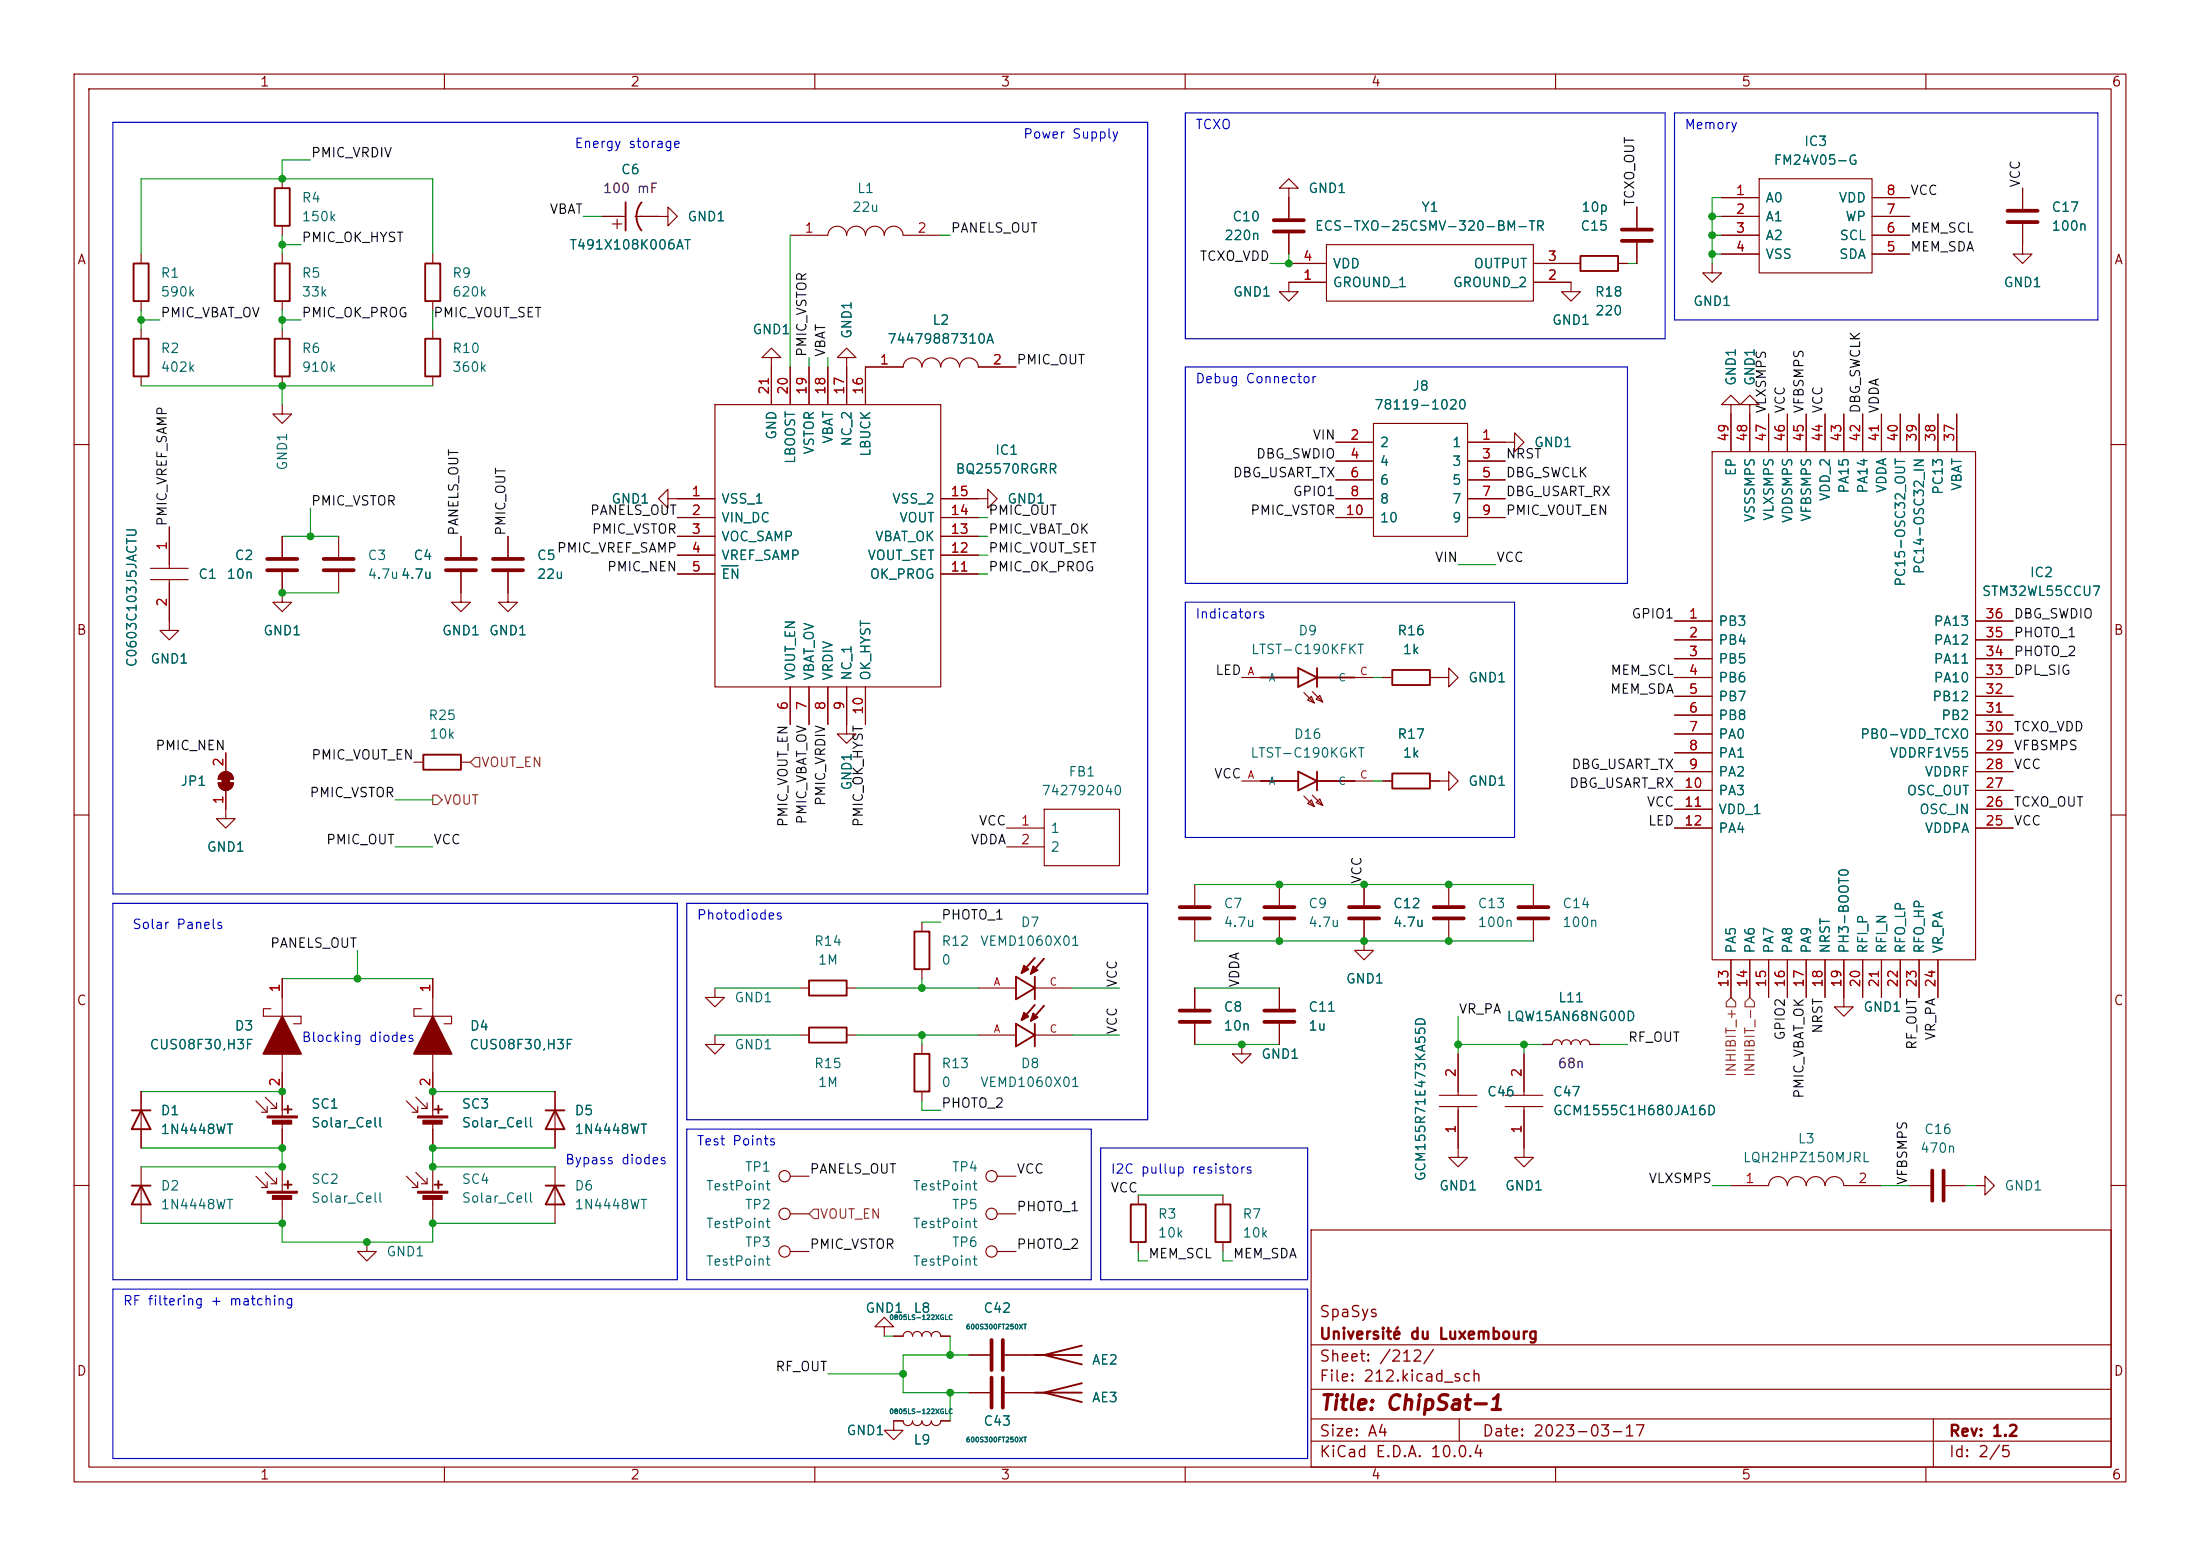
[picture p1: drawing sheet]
<svg xmlns="http://www.w3.org/2000/svg" width="297mm" height="210mm" viewBox="0 0 297 210" stroke-linecap="round" stroke-linejoin="round" font-family="sans-serif">
<g fill="none" stroke="#840000" stroke-width=".15">
<path d="M10 10h277v190h-277zM12 12h273v186h-273zM60 10v2M110 10v2M160 10v2M210 10v2M260 10v2M19 34.3v1.3M38.1 24.1v1.3M38.1 30.5v1.3M38.1 34.3v1.3M58.4 34.3v1.3"/>
<path d="M88.9 29.2h1.3v-1.3l1.2 1.3-1.2 1.3v-1.3M106.7 31.8h5.1a1.27 1.27 0 0 1 1.2-1.3 1.27 1.27 0 0 1 1.3 1.3 1.27 1.27 0 0 1 1.3-1.3 1.27 1.27 0 0 1 1.2 1.3 1.27 1.27 0 0 1 1.3-1.3 1.27 1.27 0 0 1 1.3 1.3 1.27 1.27 0 0 1 1.2-1.3 1.27 1.27 0 0 1 1.3 1.3h5.1M19 40.6v1.3M19 44.5v1.2M19 50.8v1.3M38.1 54.6v1.3h1.3l-1.3 1.3-1.3-1.3h1.3M38.1 40.6v1.3M38.1 44.5v1.2M38.1 50.8v1.3M58.4 40.6v1.3M58.4 44.5v1.2M58.4 50.8v1.3"/>
<path d="M96.5 54.6h30.5v38.1h-30.5zM104.1 48.3h1.3l-1.3-1.3-1.2 1.3h1.2v6.3M106.7 49.5v5.1M109.2 49.5v5.1M111.8 49.5v5.1M114.3 48.3h1.3l-1.3-1.3-1.3 1.3h1.3v6.3M137.2 49.5h-5.1a1.27 1.27 0 0 0-1.3-1.2 1.27 1.27 0 0 0-1.3 1.2 1.27 1.27 0 0 0-1.2-1.2 1.27 1.27 0 0 0-1.3 1.2 1.27 1.27 0 0 0-1.3-1.2 1.27 1.27 0 0 0-1.2 1.2 1.27 1.27 0 0 0-1.3-1.2 1.27 1.27 0 0 0-1.3 1.2h-5.1v5.1M180.3 59.7h5.1M185.4 57.2h12.7v15.2h-12.7zM198.1 59.7h5.1M10 60h2M20.3 76.7h5.1"/>
<path d="M20.3 78.2h5.1M22.9 78.2v6.9h1.2l-1.2 1.3-1.3-1.3h1.3M22.9 71.1v5.6M45.7 72.4v2.8M45.7 77.2v2.8M62.2 77.2v4.1h1.3l-1.3 1.3-1.2-1.3h1.2M62.2 72.4v2.8M68.6 77.2v4.1h1.2l-1.2 1.3-1.3-1.3h1.3M68.6 72.4v2.8M90.2 67.3v-1.3l-1.3 1.3 1.3 1.3v-1.3h6.3M91.4 69.9h5.1M91.4 72.4h5.1"/>
<path d="M91.4 74.9h5.1M91.4 77.5h5.1M127 67.3h6.3v-1.3l1.3 1.3-1.3 1.3v-1.3M127 69.9h5.1M127 72.4h5.1M127 74.9h5.1M127 77.5h5.1M180.3 67.3h5.1M180.3 69.9h5.1M180.3 62.2h5.1M180.3 64.8h5.1M198.1 67.3h5.1"/>
<path d="M198.1 69.9h5.1M198.1 62.2h5.1M198.1 64.8h5.1M285 60h2M106.7 92.7v5.1M109.2 92.7v5.1M111.8 92.7v5.1M114.3 92.7v6.4h1.3l-1.3 1.2-1.3-1.2h1.3M116.8 92.7v5.1M10 110h2M29.5 105.7h2a1.02 1.02 0 0 1-1 1 1.02 1.02 0 0 1-1-1zM29.8 104.4a1.02 1.02 0 0 1 1.1-.2 1.02 1.02 0 0 1 .6 1h-2l.1-.5z"/>
<path d="M30.5 106.7v3.8h1.2l-1.2 1.3-1.3-1.3h1.3M30.5 101.6v2.5M55.9 102.9h1.2M62.2 102.9h1.3M194.3 105.4h1.3v-1.3l1.2 1.3-1.2 1.3v-1.3M285 110h2M36.6 136.1h-1v1.1h5v1h-1M38.1 132.1v5.1M56.9 136.1h-1v1.1h5.1v1h-1.1M58.4 132.1v5.1M172.7 133.4v2.7M172.7 138.2v2.8"/>
<path d="M184.1 127v1.3h1.3l-1.3 1.2-1.2-1.2h1.2M19 147.3v7.6M19 157.5v7.6M34.5 158.8l1.6 1.5M34.5 148.6l1.6 1.5M35.8 158.2l1.5 1.6M35.8 148.1l1.5 1.5M36.1 159.5v.8h-.8M36.1 149.4v.7h-.8M37.3 159v.8h-.7M37.3 148.8v.8h-.7M38.1 142.2v8.4"/>
<path d="M38.1 151.6v3.3M38.1 157.5v3.3M54.9 148.6l1.5 1.5M54.9 158.8l1.5 1.5M56.1 148.1l1.6 1.5M56.1 158.2l1.6 1.6M56.4 149.4v.7h-.8M56.4 159.5v.8h-.8M57.7 148.8v.8h-.8M57.7 159v.8h-.8M58.4 142.2v8.4M58.4 151.6v3.3"/>
<path d="M58.4 157.5v3.3M74.9 147.3v7.6M74.9 157.5v7.6M167.6 141v1.2h1.3l-1.3 1.3-1.2-1.3h1.2M10 160h2M38.1 161.8v3.3M49.5 167.6v1.3h1.3l-1.3 1.3-1.2-1.3h1.2M58.4 161.8v3.3M119.4 179.1h1.2l-1.2-1.3-1.3 1.3h1.3v1.2M153.7 161.3v1.3M153.7 167.6v1.3M165.1 161.3v1.3"/>
<path d="M165.1 167.6v1.3M177 166h108v32h-108zM285 160h2M60 198v2M110 198v2M120.6 191.8h1.3a.64 .64 0 0 0 .7 .6 .64 .64 0 0 0 .6-.6 .64 .64 0 0 0 .6 .6 .64 .64 0 0 0 .7-.6 .64 .64 0 0 0 .6 .6 .64 .64 0 0 0 .6-.6 .64 .64 0 0 0 .7 .6 .64 .64 0 0 0 .6-.6h1.3M120.6 180.3h1.3a.64 .64 0 0 1 .7-.6 .64 .64 0 0 1 .6 .6 .64 .64 0 0 1 .6-.6 .64 .64 0 0 1 .7 .6 .64 .64 0 0 1 .6-.6 .64 .64 0 0 1 .6 .6 .64 .64 0 0 1 .7-.6 .64 .64 0 0 1 .6 .6h1.3M160 198v2M177 194.5h108M177 191.5h108M177 187.5h108M177 181.5h108"/>
<path d="M197 191.5v3M210 198v2M260 198v2M261 191.5v6.5"/>
</g>
<g fill="none" stroke="#840000" stroke-width=".25">
<path d="M18 35.6h2.1v5h-2.1zM37.1 35.6h2v5h-2zM37.1 25.4h2v5.1h-2zM57.4 35.6h2v5h-2zM18 45.7h2.1v5.1h-2.1zM37.1 45.7h2v5.1h-2zM57.4 45.7h2v5.1h-2zM57.1 101.9h5.1v2h-5.1zM17.8 149.9h2.5M19 149.9l1.3 2.5h-2.5zM38.4 159.9h1M38.4 149.7h1"/>
<path d="M38.9 149.2v1M38.9 159.4v1M58.7 159.9h1M58.7 149.7h1M59.2 149.2v1M59.2 159.4v1M73.7 149.9h2.5M74.9 149.9l1.3 2.5h-2.5zM17.8 160h2.5M19 160l1.3 2.6h-2.5zM73.7 160h2.5M74.9 160l1.3 2.6h-2.5z"/>
<path d="M152.7 162.6h2v5h-2zM164.1 162.6h2v5h-2z"/>
</g>
<path d="M43.7 75.4h4.1M43.7 77h4.1M60.2 75.4h4.1M60.2 77h4.1M66.5 75.4h4.1M66.5 77h4.1M170.7 136.4h4.1M170.7 137.9h4.1" fill="none" stroke="#840000" stroke-width=".51"/>
<g fill="#840000" stroke="#840000" stroke-width=".15">
<path d="M30 104.9h1v1h-1z"/>
<path d="M29.5 105.7h2a1.02 1.02 0 0 1-1 1 1.02 1.02 0 0 1-1-1z"/>
<path d="M29.8 104.4a1.02 1.02 0 0 1 1.1-.2 1.02 1.02 0 0 1 .6 1h-2l.1-.5z"/>
<path d="M36.1 160.8h4v.2h-4z"/>
<path d="M36.8 161.4h2.6v.5h-2.6z"/>
<path d="M56.4 150.6h4.1v.3h-4.1z"/>
<path d="M57.1 151.2h2.6v.5h-2.6z"/>
<path d="M56.4 160.8h4.1v.2h-4.1z"/>
<path d="M57.1 161.4h2.6v.5h-2.6z"/>
<path d="M36.1 150.6h4v.3h-4z"/>
<path d="M36.8 151.2h2.6v.5h-2.6z"/>
</g>
<g fill="#840000" stroke="#840000" stroke-width=".25">
<path d="M58.4 137.2l2.6 5h-5.1z"/>
<path d="M38.1 137.2l2.5 5h-5z"/>
</g>
<path d="M97.4 76.4h2.2" fill="none" stroke="#006464" stroke-width=".15"/>
<g fill="#ffffc2">
<path d="M177.7 108.3l.5-.5 .4 .9z"/>
<path d="M176.5 108.5l.5-.5 .4 .8z"/>
</g>
<path d="M170.2 105.4h5.1M175.3 104.1l2.5 1.3-2.5 1.3zM177.8 105.4h5.1M177.8 104.1v2.6" fill="none" stroke="#840000" stroke-width=".25"/>
<path d="M167.6 105.4h2.6M176 107.4l1.4 1.4M176.5 108.5l.5-.5 .4 .8zM177.2 107.3l1.4 1.4M177.7 108.3l.5-.5 .4 .9zM182.9 105.4h2.5" fill="none" stroke="#840000" stroke-width=".15"/>
<g fill="#ffffc2">
<path d="M177.7 94.4l.5-.5 .4 .8z"/>
<path d="M176.5 94.5l.5-.5 .4 .9z"/>
</g>
<g fill="none" stroke="#840000" stroke-width=".25">
<path d="M84.5 27.3v3.8M86.6 27.3a2.98 2.98 0 0 0 0 3.8M213.4 34.5h5v2.1h-5zM170.2 91.4h5.1M175.3 90.2l2.5 1.2-2.5 1.3zM177.8 91.4h5.1M177.8 90.2v2.5M188 90.4h5v2.1h-5zM188 104.4h5v2h-5zM109.2 138.7h5.1v2h-5.1zM109.2 132.3h5.1v2.1h-5.1zM123.4 125.7h2.1v5.1h-2.1z"/>
<path d="M137.2 131.8l2.5 1.6-2.5 1.5zM137.2 138.2l2.5 1.5-2.5 1.5zM138.3 130.4l-.4 .9M138.3 130.4l-.1 .7h.2M138.3 130.4l.5 .4-.9 .5M138.3 136.7l-.4 1M138.3 136.7l-.1 .7h.2M138.3 136.7l.5 .5-.9 .5M138.6 130.8l-.2 .1M138.6 137.1l-.2 .2M139.5 130.5l-.3 .9M139.5 130.5v.7h.1"/>
<path d="M139.5 130.5l.6 .4-.9 .5M139.5 136.8l-.3 1M139.5 136.8v.7h.1M139.5 136.8l.6 .5-.9 .5M139.7 129.3l-1.8 2M139.7 131.8v3.1M139.7 138.2v3M139.7 135.6l-1.8 2.1M139.9 130.9l-.3 .1M139.9 137.2l-.3 .2M140.9 129.4l-1.7 2M140.9 135.7l-1.7 2.1"/>
<path d="M123.4 142.2h2.1v5.1h-2.1zM139.7 182.9h6.3M139.7 188h6.3M146 181.6l-5 1.3 5 1.3M146 186.7l-5 1.3 5 1.2"/>
</g>
<g fill="none" stroke="#840000" stroke-width=".15">
<path d="M81.3 29.2h3.2M82.7 30.2h1.2M83.3 29.6v1.3M85.7 29.2h3.2M174 25.4h1.3l-1.3-1.3-1.3 1.3h1.3v4.1M174 35.6h5.1M174 31.5v2.8M179.1 38.1h-5.1v1.3h1.3l-1.3 1.2-1.3-1.2h1.3M179.1 33h27.9v7.6h-27.9zM207 38.1h5.1v1.3h1.3l-1.3 1.2-1.3-1.2h1.3M207 35.6h6.4M218.4 35.6h1.3"/>
<path d="M221 27.9v2.8M221 32.8v2.8M231.1 35.6v1.2h1.3l-1.3 1.3-1.2-1.3h1.2M232.4 29.2h5.1M232.4 26.7h5.1M232.4 31.8h5.1M232.4 34.3h5.1M237.5 24.1h15.2v12.7h-15.2zM252.7 29.2h5.1M252.7 26.7h5.1M252.7 31.8h5.1M252.7 34.3h5.1"/>
<path d="M273 30.2v4.1h1.3l-1.3 1.3-1.2-1.3h1.2M273 25.4v2.8M104.1 49.5v5.1M106.7 49.5v5.1M109.2 49.5v5.1M111.8 49.5v5.1M114.3 49.5v5.1M121.9 49.5h-5.1v5.1M132.1 49.5h5.1M180.3 59.7h5.1M198.1 59.7h6.4v1.3l1.2-1.3-1.2-1.3v1.3M233.7 54.6h1.2l-1.2-1.3-1.3 1.3h1.3v6.4"/>
<path d="M236.2 54.6h1.3l-1.3-1.3-1.3 1.3h1.3v6.4M238.8 55.9v5.1M241.3 55.9v5.1M243.8 55.9v5.1M246.4 55.9v5.1M248.9 55.9v5.1M251.5 55.9v5.1M254 55.9v5.1M256.5 55.9v5.1M259.1 55.9v5.1M261.6 55.9v5.1M264.2 55.9v5.1"/>
<path d="M22.9 71.1v5.1M22.9 78.7v5.1M38.1 77.2v4.1h1.3l-1.3 1.3-1.3-1.3h1.3M38.1 72.4v2.8M62.2 72.4v2.8M62.2 77.2v2.8M68.6 72.4v2.8M68.6 77.2v2.8M91.4 67.3h5.1M91.4 69.9h5.1M91.4 72.4h5.1M91.4 74.9h5.1"/>
<path d="M91.4 77.5h5.1M127 67.3h5.1M127 69.9h5.1M127 72.4h5.1M127 74.9h5.1M127 77.5h5.1M180.3 67.3h5.1M180.3 69.9h5.1M180.3 62.2h5.1M180.3 64.8h5.1M198.1 67.3h5.1M198.1 69.9h5.1"/>
<path d="M198.1 62.2h5.1M198.1 64.8h5.1M231.1 61h35.6v68.5h-35.6zM106.7 92.7v5.1M109.2 92.7v5.1M111.8 92.7v5.1M114.3 92.7v5.1M116.8 92.7v5.1M167.6 91.4h2.6M176 93.5l1.4 1.4M176.5 94.5l.5-.5 .4 .9zM177.2 93.3l1.4 1.4"/>
<path d="M177.7 94.4l.5-.5 .4 .8zM182.9 91.4h2.5M186.7 91.4h1.3M193 91.4h2.6v-1.2l1.2 1.2-1.2 1.3v-1.3M226.1 91.4h5M226.1 83.8h5M226.1 86.4h5M226.1 88.9h5M226.1 94h5M226.1 96.5h5M226.1 99.1h5M266.7 91.4h5.1"/>
<path d="M266.7 83.8h5.1M266.7 86.4h5.1M266.7 88.9h5.1M266.7 94h5.1M266.7 96.5h5.1M266.7 99.1h5.1M30.5 101.6v2.5M30.5 106.7v2.5M135.9 111.8h5.1M135.9 114.3h5.1M141 109.2h10.1v7.6h-10.1zM161.3 119.4v2.8"/>
<path d="M172.7 119.4v2.8M184.1 119.4v2.8M186.7 105.4h1.3M193 105.4h1.3M195.6 119.4v2.8M207 119.4v2.8M226.1 101.6h5M226.1 104.1h5M226.1 106.7h5M226.1 109.2h5M226.1 111.8h5M266.7 101.6h5.1"/>
<path d="M266.7 104.1h5.1M266.7 106.7h5.1M266.7 109.2h5.1M266.7 111.8h5.1M38.1 132.1v2.5M58.4 132.1v2.5M96.5 133.4v1.2h1.3l-1.3 1.3-1.3-1.3h1.3M96.5 139.7v1.3h1.3l-1.3 1.2-1.3-1.2h1.3M107.9 133.4h1.3M107.9 139.7h1.3M114.3 133.4h1.3M114.3 139.7h1.3"/>
<path d="M124.5 124.5v1.2M124.5 130.8v1.3M132.1 133.4h5.1M132.1 139.7h5.1M139.7 133.4h5.1M139.7 139.7h5.1M161.3 124.2v2.8M161.3 133.4v2.7M161.3 138.2v2.8M172.7 124.2v2.8M172.7 133.4v2.7M172.7 138.2v2.8"/>
<path d="M184.1 124.2v2.8M195.6 124.2v2.8M207 124.2v2.8M233.7 129.5v5.1M236.2 129.5v5.1M238.8 129.5v5.1M241.3 129.5v5.1M243.8 129.5v5.1M246.4 129.5v5.1M248.9 129.5v6.4h1.3l-1.3 1.3-1.3-1.3h1.3M251.5 129.5v5.1M254 129.5v5.1"/>
<path d="M256.5 129.5v5.1M259.1 129.5v5.1M261.6 129.5v5.1M19 147.3v2.6M19 152.4v2.5M38.1 144.8v5.1M38.1 152.4v2.5M58.4 144.8v5.1M58.4 152.4v2.5M74.9 147.3v2.6M74.9 152.4v2.5M106.7 158.8h2.5"/>
<path d="M124.5 141v1.2M124.5 147.3v1.3M134.6 158.8h2.6M194.3 149.4h5.1M194.3 147.8h5.1M196.8 149.4v6.8h1.3l-1.3 1.3-1.2-1.3h1.2M196.8 142.2v5.6M203.2 149.4h5.1M203.2 147.8h5.1M205.7 149.4v6.8h1.3l-1.3 1.3-1.2-1.3h1.2M205.7 142.2v5.6M208.3 141h1.2a.64 .64 0 0 1 .7-.7 .64 .64 0 0 1 .6 .7 .64 .64 0 0 1 .7-.7 .64 .64 0 0 1 .6 .7 .64 .64 0 0 1 .6-.7 .64 .64 0 0 1 .7 .7 .64 .64 0 0 1 .6-.7 .64 .64 0 0 1 .6 .7h1.3"/>
<path d="M106.7 168.9h2.5M106.7 163.8h2.5M134.6 168.9h2.6M134.6 163.8h2.6M233.7 160h5.1a1.27 1.27 0 0 1 1.2-1.2 1.27 1.27 0 0 1 1.3 1.2 1.27 1.27 0 0 1 1.3-1.2 1.27 1.27 0 0 1 1.2 1.2 1.27 1.27 0 0 1 1.3-1.2 1.27 1.27 0 0 1 1.3 1.2 1.27 1.27 0 0 1 1.2-1.2 1.27 1.27 0 0 1 1.3 1.2h5.1M257.8 160h2.8M262.6 160h2.8M266.7 160h1.3v-1.2l1.2 1.2-1.2 1.3v-1.3M120.6 180.3h1.3M121.9 191.8h-1.3v1.2h1.3l-1.3 1.3-1.2-1.3h1.2M127 191.8h1.3M127 180.3h1.3"/>
<path d="M130.8 182.9h2.8M130.8 188h2.8M135.6 182.9h5.4M135.6 188h5.4"/>
<circle cx="105.9" cy="158.7" r=".76"/>
<circle cx="133.9" cy="158.7" r=".76"/>
<circle cx="105.9" cy="163.8" r=".76"/>
<circle cx="105.9" cy="168.9" r=".76"/>
<circle cx="133.9" cy="163.8" r=".76"/>
<circle cx="133.9" cy="168.9" r=".76"/>
</g>
<g fill="none" stroke="#840000" stroke-width=".51">
<path d="M172 29.7h4M172 31.2h4M218.9 31h4.1M218.9 32.5h4.1M271 28.4h4.1M271 30h4.1M36.1 77h4M36.1 75.4h4M159.3 122.4h4M159.3 124h4M159.3 136.4h4M159.3 137.9h4"/>
<path d="M170.7 122.4h4.1M170.7 124h4.1M182.1 122.4h4.1M182.1 124h4.1M193.5 122.4h4.1M193.5 124h4.1M205 122.4h4M205 124h4M260.9 158v4.1M262.4 158v4.1M133.9 180.8v4.1M133.9 185.9v4.1"/>
<path d="M135.4 180.8v4.1M135.4 185.9v4.1"/>
</g>
<path d="M58.4 107.3h.7l.6 .7-.6 .6h-.7zM64.1 102.2h.7v1.3h-.7l-.6-.6zM233.7 134.6l.6 .7v.6h-1.3v-.6zM236.2 134.6l.7 .7v.6h-1.3v-.6zM109.9 163.2h.6v1.3h-.6l-.7-.7z" fill="none" stroke="#725600" stroke-width=".15"/>
<path d="M15.2 16.5h139.7v104.2h-139.7zM160 15.2h64.8v30.5h-64.8zM226.1 15.2h57.1v28h-57.1zM160 49.5h59.7v29.2h-59.7zM160 81.3h44.5v31.7h-44.5zM15.2 121.9h76.2v50.8h-76.2zM92.7 121.9h62.2v29.2h-62.2zM92.7 152.4h54.6v20.3h-54.6zM148.6 154.9h27.9v17.8h-27.9zM15.2 174h161.3v22.9h-161.3z" fill="none" stroke="#0000c2" stroke-width=".15"/>
<g fill="none" stroke="#009600" stroke-width=".15">
<path d="M19 34.3v-10.2h39.4v10.2M38.1 31.8v2.5M38.1 33h2.5M41.9 21.6h-3.8v2.5M78.7 29.2h2.6M106.7 31.8v17.7M127 31.8h1.3M174 34.3v1.3h-2.6M219.7 35.6h1.3M231.1 29.2h1.3M231.1 31.8h1.3M231.1 34.3h1.3"/>
<path d="M232.4 26.7h-1.3v8.9M19 52.1h39.4M19 43.2h2.6M19 41.9v2.6M38.1 41.9v2.6M38.1 52.1v2.5M38.1 43.2h2.5M58.4 41.9v2.6M109.2 48.3v1.2M111.8 48.3v1.2M38.1 72.4h7.6M41.9 68.6v3.8"/>
<path d="M132.1 72.4h1.2M132.1 77.5h1.2M132.1 69.9h1.2M132.1 74.9h1.2M196.8 76.2h5.1M38.1 80h7.6M185.4 91.4h1.3M53.3 108h5.1M53.3 114.3h5.1M161.3 119.4h45.7M185.4 105.4h1.3M38.1 132.1h20.3"/>
<path d="M48.3 128.3v3.8M96.5 133.4h11.4M96.5 139.7h11.4M115.6 133.4h16.5M115.6 139.7h16.5M124.5 132.1v1.3M124.5 139.7v1.3M124.5 124.5h2.5M144.8 133.4h6.3M144.8 139.7h6.3M161.3 127h45.7M161.3 133.4h11.4"/>
<path d="M196.8 137.2v5M19 154.9h19.1v2.6h-19.1M19 147.3h19.1M58.4 147.3h16.5M74.9 154.9h-16.5v2.6h16.5M124.5 148.6v1.3h2.5M161.3 141h11.4M196.8 141h11.5M205.7 141v1.2M215.9 141h3.8M19 165.1h19.1v2.5h20.3v-2.5h16.5M153.7 168.9v1.3h1.2"/>
<path d="M153.7 161.3h11.4M165.1 168.9v1.3h1.3M231.1 160h2.6M254 160h3.8M265.4 160h1.3M111.8 185.4h10.1M119.4 180.3h1.2M128.3 180.3v2.6M128.3 188v3.8M130.8 182.9h-8.9v5.1h8.9"/>
</g>
<path d="M97.4 76.4h2.2" fill="none" stroke="#006464" stroke-width=".15"/>
<g fill="#009600" stroke="#009600" stroke-width=".14">
<circle cx="38.1" cy="147.3" r=".46"/>
<circle cx="38.1" cy="154.9" r=".46"/>
<circle cx="48.3" cy="132.1" r=".46"/>
<circle cx="58.4" cy="154.9" r=".46"/>
<circle cx="58.4" cy="157.5" r=".46"/>
<circle cx="58.4" cy="147.3" r=".46"/>
<circle cx="124.5" cy="133.4" r=".46"/>
<circle cx="121.9" cy="185.4" r=".46"/>
<circle cx="128.3" cy="188" r=".46"/>
<circle cx="128.3" cy="182.9" r=".46"/>
<circle cx="124.5" cy="139.7" r=".46"/>
<circle cx="38.1" cy="165.1" r=".46"/>
<circle cx="49.5" cy="167.6" r=".46"/>
<circle cx="38.1" cy="157.5" r=".46"/>
<circle cx="58.4" cy="165.1" r=".46"/>
<circle cx="41.9" cy="72.4" r=".46"/>
<circle cx="38.1" cy="80" r=".46"/>
<circle cx="38.1" cy="33" r=".46"/>
<circle cx="38.1" cy="43.2" r=".46"/>
<circle cx="38.1" cy="24.1" r=".46"/>
<circle cx="19" cy="43.2" r=".46"/>
<circle cx="38.1" cy="52.1" r=".46"/>
<circle cx="231.1" cy="31.8" r=".46"/>
<circle cx="231.1" cy="34.3" r=".46"/>
<circle cx="231.1" cy="29.2" r=".46"/>
<circle cx="184.1" cy="127" r=".46"/>
<circle cx="195.6" cy="127" r=".46"/>
<circle cx="195.6" cy="119.4" r=".46"/>
<circle cx="172.7" cy="119.4" r=".46"/>
<circle cx="184.1" cy="119.4" r=".46"/>
<circle cx="196.8" cy="141" r=".46"/>
<circle cx="172.7" cy="127" r=".46"/>
<circle cx="167.6" cy="141" r=".46"/>
<circle cx="174" cy="35.6" r=".46"/>
<circle cx="205.7" cy="141" r=".46"/>
</g>
<text font-size="2" fill="#840000" x="178" y="190.8">Title: ChipSat-1</text>
<g font-size="1.5" fill="#840000">
<text x="178" y="178.2">SpaSys</text>
<text x="178" y="184.2">Sheet: /212/</text>
<text x="178" y="181.2">Université du Luxembourg</text>
<text x="178" y="186.9">File: 212.kicad_sch</text>
<text x="178" y="197.1">KiCad E.D.A. 10.0.4</text>
<text x="178" y="194.3">Size: A4</text>
<text x="200" y="194.3">Date: 2023-03-17</text>
<text x="263" y="194.3">Rev: 1.2</text>
<text x="263" y="197.1">Id: 2/5</text>
</g>
<g font-size="1.3" fill="#840000">
<text x="35" y="12">1</text>
<text x="85" y="12">2</text>
<text x="135" y="12">3</text>
<text x="185" y="12">4</text>
<text x="235" y="12">5</text>
<text x="285" y="12">6</text>
<text x="10.3" y="36">A</text>
<text x="285.3" y="36">A</text>
<text x="10.3" y="86">B</text>
<text x="285.3" y="86">B</text>
<text x="10.3" y="136">C</text>
<text x="285.3" y="136">C</text>
<text x="10.3" y="186">D</text>
<text x="285.3" y="186">D</text>
<text x="35" y="200">1</text>
<text x="85" y="200">2</text>
<text x="135" y="200">3</text>
<text x="185" y="200">4</text>
<text x="235" y="200">5</text>
<text x="285" y="200">6</text>
</g>
<g font-size="1.3" fill="#0000c2">
<text x="161.3" y="17.8">TCXO</text>
<text x="227.3" y="17.8">Memory</text>
<text x="77.5" y="20.3">Energy storage</text>
<text x="138" y="19">Power Supply</text>
<text x="161.3" y="52">Debug Connector</text>
<text x="161.3" y="83.8">Indicators</text>
<text x="17.8" y="125.7">Solar Panels</text>
<text x="94" y="124.4">Photodiodes</text>
<text x="40.6" y="140.9">Blocking diodes</text>
<text x="94" y="154.9">Test Points</text>
<text x="76.2" y="157.5">Bypass diodes</text>
<text x="149.9" y="158.7">I2C pullup resistors</text>
<text x="16.5" y="176.5">RF filtering + matching</text>
</g>
<g font-size="1.3" fill="#0f0f0f">
<text x="41.9" y="21.6">PMIC_VRDIV</text>
<text x="74.1" y="29.2">VBAT</text>
<text x="220.9" y="27.9" transform="rotate(-90 220.9 27.9)">TCXO_OUT</text>
<text x="257.8" y="26.6">VCC</text>
<text x="273" y="25.4" transform="rotate(-90 273 25.4)">VCC</text>
<text x="40.6" y="33">PMIC_OK_HYST</text>
<text x="128.3" y="31.7">PANELS_OUT</text>
<text x="161.9" y="35.5">TCXO_VDD</text>
<text x="257.8" y="31.7">MEM_SCL</text>
<text x="257.8" y="34.3">MEM_SDA</text>
<text x="21.6" y="43.1">PMIC_VBAT_OV</text>
<text x="40.6" y="43.1">PMIC_OK_PROG</text>
<text x="58.4" y="43.1">PMIC_VOUT_SET</text>
<text x="109.2" y="48.3" transform="rotate(-90 109.2 48.3)">PMIC_VSTOR</text>
<text x="111.7" y="48.3" transform="rotate(-90 111.7 48.3)">VBAT</text>
<text x="137.2" y="49.5">PMIC_OUT</text>
<text x="177.1" y="59.7">VIN</text>
<text x="238.7" y="55.9" transform="rotate(-90 238.7 55.9)">VLXSMPS</text>
<text x="241.3" y="55.9" transform="rotate(-90 241.3 55.9)">VCC</text>
<text x="243.8" y="55.9" transform="rotate(-90 243.8 55.9)">VFBSMPS</text>
<text x="246.3" y="55.9" transform="rotate(-90 246.3 55.9)">VCC</text>
<text x="251.4" y="55.9" transform="rotate(-90 251.4 55.9)">DBG_SWCLK</text>
<text x="254" y="55.9" transform="rotate(-90 254 55.9)">VDDA</text>
<text x="166.3" y="64.7">DBG_USART_TX</text>
<text x="169.5" y="62.2">DBG_SWDIO</text>
<text x="203.2" y="64.7">DBG_SWCLK</text>
<text x="203.2" y="62.2">NRST</text>
<text x="22.8" y="71.1" transform="rotate(-90 22.8 71.1)">PMIC_VREF_SAMP</text>
<text x="41.9" y="68.5">PMIC_VSTOR</text>
<text x="79.6" y="69.8">PANELS_OUT</text>
<text x="133.3" y="69.8">PMIC_OUT</text>
<text x="168.7" y="69.8">PMIC_VSTOR</text>
<text x="174.5" y="67.3">GPIO1</text>
<text x="203.2" y="67.3">DBG_USART_RX</text>
<text x="203.2" y="69.8">PMIC_VOUT_EN</text>
<text x="62.2" y="72.4" transform="rotate(-90 62.2 72.4)">PANELS_OUT</text>
<text x="68.5" y="72.4" transform="rotate(-90 68.5 72.4)">PMIC_OUT</text>
<text x="75.1" y="74.9">PMIC_VREF_SAMP</text>
<text x="79.8" y="72.4">PMIC_VSTOR</text>
<text x="81.9" y="77.4">PMIC_NEN</text>
<text x="133.3" y="77.4">PMIC_OK_PROG</text>
<text x="133.3" y="72.4">PMIC_VBAT_OK</text>
<text x="133.3" y="74.9">PMIC_VOUT_SET</text>
<text x="193.6" y="76.2">VIN</text>
<text x="201.9" y="76.2">VCC</text>
<text x="220.2" y="83.8">GPIO1</text>
<text x="271.8" y="83.8">DBG_SWDIO</text>
<text x="271.8" y="88.9">PHOTO_2</text>
<text x="271.8" y="86.3">PHOTO_1</text>
<text x="164" y="91.4">LED</text>
<text x="217.3" y="93.9">MEM_SDA</text>
<text x="217.3" y="91.4">MEM_SCL</text>
<text x="271.8" y="91.4">DPL_SIG</text>
<text x="20.9" y="101.6">PMIC_NEN</text>
<text x="271.8" y="101.6">VFBSMPS</text>
<text x="271.8" y="99">TCXO_VDD</text>
<text x="41.7" y="107.9">PMIC_VSTOR</text>
<text x="41.9" y="102.8">PMIC_VOUT_EN</text>
<text x="163.8" y="105.4">VCC</text>
<text x="211.8" y="106.6">DBG_USART_RX</text>
<text x="212.1" y="104.1">DBG_USART_TX</text>
<text x="271.8" y="104.1">VCC</text>
<text x="106.6" y="111.7" transform="rotate(-90 106.6 111.7)">PMIC_VOUT_EN</text>
<text x="109.2" y="111.4" transform="rotate(-90 109.2 111.4)">PMIC_VBAT_OV</text>
<text x="111.7" y="108.9" transform="rotate(-90 111.7 108.9)">PMIC_VRDIV</text>
<text x="116.8" y="111.7" transform="rotate(-90 116.8 111.7)">PMIC_OK_HYST</text>
<text x="132.1" y="111.7">VCC</text>
<text x="222.2" y="109.2">VCC</text>
<text x="222.4" y="111.7">LED</text>
<text x="271.8" y="111.7">VCC</text>
<text x="271.8" y="109.2">TCXO_OUT</text>
<text x="43.9" y="114.3">PMIC_OUT</text>
<text x="58.4" y="114.3">VCC</text>
<text x="131" y="114.3">VDDA</text>
<text x="184.1" y="119.4" transform="rotate(-90 184.1 119.4)">VCC</text>
<text x="127" y="124.4">PHOTO_1</text>
<text x="36.4" y="128.2">PANELS_OUT</text>
<text x="151.1" y="133.4" transform="rotate(-90 151.1 133.4)">VCC</text>
<text x="167.6" y="133.4" transform="rotate(-90 167.6 133.4)">VDDA</text>
<text x="196.8" y="137.1">VR_PA</text>
<text x="151.1" y="139.7" transform="rotate(-90 151.1 139.7)">VCC</text>
<text x="219.7" y="140.9">RF_OUT</text>
<text x="241.3" y="140.5" transform="rotate(-90 241.3 140.5)">GPIO2</text>
<text x="246.3" y="139.6" transform="rotate(-90 246.3 139.6)">NRST</text>
<text x="259" y="141.8" transform="rotate(-90 259 141.8)">RF_OUT</text>
<text x="261.6" y="140.5" transform="rotate(-90 261.6 140.5)">VR_PA</text>
<text x="127" y="149.8">PHOTO_2</text>
<text x="243.8" y="148.4" transform="rotate(-90 243.8 148.4)">PMIC_VBAT_OK</text>
<text x="109.2" y="158.7">PANELS_OUT</text>
<text x="137.2" y="158.7">VCC</text>
<text x="149.8" y="161.3">VCC</text>
<text x="222.5" y="160">VLXSMPS</text>
<text x="257.8" y="160" transform="rotate(-90 257.8 160)">VFBSMPS</text>
<text x="137.2" y="163.8">PHOTO_1</text>
<text x="109.2" y="168.9">PMIC_VSTOR</text>
<text x="137.2" y="168.9">PHOTO_2</text>
<text x="154.9" y="170.1">MEM_SCL</text>
<text x="166.4" y="170.1">MEM_SDA</text>
<text x="104.6" y="185.4">RF_OUT</text>
</g>
<g font-size="1.3" fill="#006464">
<text x="83.7" y="23.8">C6</text>
<text x="239.4" y="22.6">FM24V05-G</text>
<text x="243.5" y="20">IC3</text>
<text x="40.6" y="27.6">R4</text>
<text x="115" y="28.9">22u</text>
<text x="115.6" y="26.4">L1</text>
<text x="176.5" y="26.4">GND1</text>
<text x="191.8" y="28.9">Y1</text>
<text x="213.4" y="28.9">10p</text>
<text x="238.3" y="27.6">A0</text>
<text x="248.1" y="27.6">VDD</text>
<text x="276.9" y="28.9">C17</text>
<text x="40.6" y="30.2">150k</text>
<text x="76.8" y="34">T491X108K006AT</text>
<text x="92.7" y="30.2">GND1</text>
<text x="165.2" y="32.7">220n</text>
<text x="166.3" y="30.2">C10</text>
<text x="177.4" y="31.5">ECS-TXO-25CSMV-320-BM-TR</text>
<text x="213.3" y="31.5">C15</text>
<text x="238.3" y="30.2">A1</text>
<text x="238.3" y="32.7">A2</text>
<text x="238.3" y="35.3">VSS</text>
<text x="248.2" y="35.3">SDA</text>
<text x="248.3" y="32.7">SCL</text>
<text x="249" y="30.2">WP</text>
<text x="276.9" y="31.5">100n</text>
<text x="21.6" y="37.8">R1</text>
<text x="21.6" y="40.3">590k</text>
<text x="40.6" y="37.8">R5</text>
<text x="40.6" y="40.3">33k</text>
<text x="61" y="37.8">R9</text>
<text x="61" y="40.3">620k</text>
<text x="166.4" y="40.3">GND1</text>
<text x="179.8" y="39.1">GROUND_1</text>
<text x="179.8" y="36.5">VDD</text>
<text x="196.1" y="39.1">GROUND_2</text>
<text x="198.8" y="36.5">OUTPUT</text>
<text x="215.2" y="40.3">R18</text>
<text x="228.5" y="41.6">GND1</text>
<text x="270.4" y="39.1">GND1</text>
<text x="21.6" y="48">R2</text>
<text x="40.6" y="48">R6</text>
<text x="61" y="48">R10</text>
<text x="101.5" y="45.4">GND1</text>
<text x="115.3" y="45.8" transform="rotate(-90 115.3 45.8)">GND1</text>
<text x="119.7" y="46.7">74479887310A</text>
<text x="125.8" y="44.2">L2</text>
<text x="209.4" y="44.2">GND1</text>
<text x="215.3" y="42.9">220</text>
<text x="21.6" y="50.5">402k</text>
<text x="40.6" y="50.5">910k</text>
<text x="61" y="50.5">360k</text>
<text x="190.6" y="53">J8</text>
<text x="234.7" y="52.2" transform="rotate(-90 234.7 52.2)">GND1</text>
<text x="237.2" y="52.2" transform="rotate(-90 237.2 52.2)">GND1</text>
<text x="105.1" y="59.4" transform="rotate(-90 105.1 59.4)">GND</text>
<text x="112.7" y="60" transform="rotate(-90 112.7 60)">VBAT</text>
<text x="185.4" y="55.6">78119-1020</text>
<text x="39.1" y="63.6" transform="rotate(-90 39.1 63.6)">GND1</text>
<text x="107.7" y="62.7" transform="rotate(-90 107.7 62.7)">LBOOST</text>
<text x="110.2" y="61.4" transform="rotate(-90 110.2 61.4)">VSTOR</text>
<text x="115.3" y="60.4" transform="rotate(-90 115.3 60.4)">NC_2</text>
<text x="117.8" y="61.7" transform="rotate(-90 117.8 61.7)">LBUCK</text>
<text x="128.9" y="64.2">BQ25570RGRR</text>
<text x="134.2" y="61.7">IC1</text>
<text x="186.2" y="60.7">2</text>
<text x="186.2" y="63.2">4</text>
<text x="186.2" y="65.7">6</text>
<text x="195.9" y="60.7">1</text>
<text x="195.9" y="63.2">3</text>
<text x="195.9" y="65.7">5</text>
<text x="207" y="60.7">GND1</text>
<text x="234.7" y="64.3" transform="rotate(-90 234.7 64.3)">EP</text>
<text x="82.4" y="68.3">GND1</text>
<text x="97.3" y="68.3">VSS_1</text>
<text x="97.3" y="70.8">VIN_DC</text>
<text x="120.4" y="68.3">VSS_2</text>
<text x="121.3" y="70.8">VOUT</text>
<text x="135.9" y="68.3">GND1</text>
<text x="186.2" y="68.3">8</text>
<text x="186.2" y="70.8">10</text>
<text x="195.9" y="68.3">7</text>
<text x="195.9" y="70.8">9</text>
<text x="237.2" y="70.6" transform="rotate(-90 237.2 70.6)">VSSSMPS</text>
<text x="239.7" y="70.4" transform="rotate(-90 239.7 70.4)">VLXSMPS</text>
<text x="242.3" y="70.7" transform="rotate(-90 242.3 70.7)">VDDSMPS</text>
<text x="244.8" y="70.5" transform="rotate(-90 244.8 70.5)">VFBSMPS</text>
<text x="247.4" y="67.7" transform="rotate(-90 247.4 67.7)">VDD_2</text>
<text x="249.9" y="66.7" transform="rotate(-90 249.9 66.7)">PA15</text>
<text x="252.4" y="66.7" transform="rotate(-90 252.4 66.7)">PA14</text>
<text x="255" y="66.6" transform="rotate(-90 255 66.6)">VDDA</text>
<text x="262.6" y="66.9" transform="rotate(-90 262.6 66.9)">PC13</text>
<text x="265.1" y="66.3" transform="rotate(-90 265.1 66.3)">VBAT</text>
<text x="31.6" y="75.9">C2</text>
<text x="49.5" y="75.9">C3</text>
<text x="55.7" y="75.9">C4</text>
<text x="72.4" y="75.9">C5</text>
<text x="97.3" y="73.4">VOC_SAMP</text>
<text x="97.3" y="75.9">VREF_SAMP</text>
<text x="117" y="75.9">VOUT_SET</text>
<text x="118.1" y="73.4">VBAT_OK</text>
<text x="260.1" y="77.6" transform="rotate(-90 260.1 77.6)">PC14-OSC32_IN</text>
<text x="26.7" y="78.4">C1</text>
<text x="30.5" y="78.4">10n</text>
<text x="49.5" y="78.4">4.7u4.7u</text>
<text x="54" y="78.4">4.7u</text>
<text x="72.4" y="78.4">22u</text>
<text x="97.3" y="78.4">EN</text>
<text x="117.3" y="78.4">OK_PROG</text>
<text x="257.5" y="79.3" transform="rotate(-90 257.5 79.3)">PC15-OSC32_OUT</text>
<text x="267.5" y="80.8">STM32WL55CCU7</text>
<text x="273.9" y="78.2">IC2</text>
<text x="20.2" y="89.9">GND1</text>
<text x="35.5" y="86.1">GND1</text>
<text x="59.6" y="86.1">GND1</text>
<text x="65.9" y="86.1">GND1</text>
<text x="168.8" y="88.6">LTST-C190KFKT</text>
<text x="175.2" y="86.1">D9</text>
<text x="188.6" y="86.1">R16</text>
<text x="189.3" y="88.6">1k</text>
<text x="231.9" y="84.8">PB3</text>
<text x="231.9" y="87.3">PB4</text>
<text x="231.9" y="89.9">PB5</text>
<text x="261" y="89.9">PA11</text>
<text x="261" y="87.3">PA12</text>
<text x="261" y="84.8">PA13</text>
<text x="18.8" y="90.1" transform="rotate(-90 18.8 90.1)">C0603C103J5JACTU</text>
<text x="107.7" y="91.9" transform="rotate(-90 107.7 91.9)">VOUT_EN</text>
<text x="110.2" y="91.9" transform="rotate(-90 110.2 91.9)">VBAT_OV</text>
<text x="112.7" y="91.9" transform="rotate(-90 112.7 91.9)">VRDIV</text>
<text x="115.3" y="91.9" transform="rotate(-90 115.3 91.9)">NC_1</text>
<text x="117.8" y="91.9" transform="rotate(-90 117.8 91.9)">OK_HYST</text>
<text x="198.1" y="92.4">GND1</text>
<text x="231.9" y="92.4">PB6</text>
<text x="231.9" y="95">PB7</text>
<text x="260.8" y="95">PB12</text>
<text x="261" y="92.4">PA10</text>
<text x="57.7" y="97.5">R25</text>
<text x="57.9" y="100">10k</text>
<text x="174.6" y="100">D16</text>
<text x="188.6" y="100">R17</text>
<text x="231.9" y="97.5">PB8</text>
<text x="231.9" y="100">PA0</text>
<text x="251" y="100">PB0-VDD_TCXO</text>
<text x="262" y="97.5">PB2</text>
<text x="24.3" y="106.4">JP1</text>
<text x="115.3" y="106.8" transform="rotate(-90 115.3 106.8)">GND1</text>
<text x="140.5" y="107.7">742792040</text>
<text x="144.2" y="105.1">FB1</text>
<text x="168.7" y="102.6">LTST-C190KGKT</text>
<text x="189.3" y="102.6">1k</text>
<text x="198.1" y="106.4">GND1</text>
<text x="231.9" y="102.6">PA1</text>
<text x="231.9" y="105.1">PA2</text>
<text x="231.9" y="107.7">PA3</text>
<text x="255" y="102.6">VDDRF1V55</text>
<text x="257.3" y="107.7">OSC_OUT</text>
<text x="259.7" y="105.1">VDDRF</text>
<text x="141.7" y="112.7">1</text>
<text x="231.9" y="110.2">VDD_1</text>
<text x="231.9" y="112.7">PA4</text>
<text x="259" y="110.2">OSC_IN</text>
<text x="259.7" y="112.7">VDDPA</text>
<text x="27.8" y="115.3">GND1</text>
<text x="141.7" y="115.3">2</text>
<text x="137.7" y="125.4">D7</text>
<text x="165.1" y="122.9">C7</text>
<text x="165.1" y="125.4">4.7u</text>
<text x="176.5" y="122.9">C9</text>
<text x="176.5" y="125.4">4.7u</text>
<text x="188" y="122.9">C12</text>
<text x="188" y="125.4">4.7u</text>
<text x="199.4" y="125.4">100n</text>
<text x="199.4" y="122.9">C13</text>
<text x="210.8" y="125.4">100n</text>
<text x="210.8" y="122.9">C14</text>
<text x="109.8" y="128">R14</text>
<text x="110.3" y="130.5">1M</text>
<text x="127" y="130.5">0</text>
<text x="127" y="128">R12</text>
<text x="132.2" y="128">VEMD1060X01</text>
<text x="234.7" y="128.8" transform="rotate(-90 234.7 128.8)">PA5</text>
<text x="237.2" y="128.8" transform="rotate(-90 237.2 128.8)">PA6</text>
<text x="239.7" y="128.8" transform="rotate(-90 239.7 128.8)">PA7</text>
<text x="242.3" y="128.8" transform="rotate(-90 242.3 128.8)">PA8</text>
<text x="244.8" y="128.8" transform="rotate(-90 244.8 128.8)">PA9</text>
<text x="247.4" y="128.8" transform="rotate(-90 247.4 128.8)">NRST</text>
<text x="249.9" y="128.8" transform="rotate(-90 249.9 128.8)">PH3-BOOT0</text>
<text x="252.4" y="128.8" transform="rotate(-90 252.4 128.8)">RFI_P</text>
<text x="255" y="128.8" transform="rotate(-90 255 128.8)">RFI_N</text>
<text x="257.5" y="128.8" transform="rotate(-90 257.5 128.8)">RFO_LP</text>
<text x="260.1" y="128.8" transform="rotate(-90 260.1 128.8)">RFO_HP</text>
<text x="262.6" y="128.8" transform="rotate(-90 262.6 128.8)">VR_PA</text>
<text x="99.1" y="135.6">GND1</text>
<text x="165.1" y="136.9">C8</text>
<text x="176.5" y="136.9">C11</text>
<text x="181.6" y="133.1">GND1</text>
<text x="210.3" y="135.6">L11</text>
<text x="251.5" y="136.9">GND1</text>
<text x="20.1" y="141.9">CUS08F30,H3F</text>
<text x="31.6" y="139.4">D3</text>
<text x="63.3" y="141.9">CUS08F30,H3F</text>
<text x="63.3" y="139.4">D4</text>
<text x="99.1" y="141.9">GND1</text>
<text x="165.1" y="139.4">10n</text>
<text x="170.2" y="143.2">GND1</text>
<text x="176.5" y="139.4">1u</text>
<text x="203.3" y="138.1">LQW15AN68NG00D</text>
<text x="41.9" y="149.9">SC1</text>
<text x="62.2" y="149.9">SC3</text>
<text x="109.8" y="144.5">R15</text>
<text x="110.3" y="147">1M</text>
<text x="127" y="147">0</text>
<text x="127" y="144.5">R13</text>
<text x="132.2" y="147">VEMD1060X01</text>
<text x="137.7" y="144.5">D8</text>
<text x="200.7" y="148.3">C46</text>
<text x="209.6" y="148.3">C47</text>
<text x="21.6" y="150.8">D1</text>
<text x="21.6" y="153.4">1N4448WT</text>
<text x="41.9" y="152.5">Solar_Cell</text>
<text x="62.2" y="152.5">Solar_Cell</text>
<text x="77.5" y="150.8">D5</text>
<text x="77.5" y="153.4">1N4448WT</text>
<text x="209.6" y="150.8">GCM1555C1H680JA16D</text>
<text x="242.6" y="154.6">L3</text>
<text x="259.1" y="155.9">470n</text>
<text x="259.7" y="153.4">C16</text>
<text x="21.6" y="161">D2</text>
<text x="41.9" y="160.1">SC2</text>
<text x="62.2" y="160.1">SC4</text>
<text x="77.5" y="161">D6</text>
<text x="95.2" y="161">TestPoint</text>
<text x="100.5" y="158.5">TP1</text>
<text x="123.2" y="161">TestPoint</text>
<text x="128.4" y="158.5">TP4</text>
<text x="192.7" y="159.5" transform="rotate(-90 192.7 159.5)">GCM155R71E473KA55D</text>
<text x="194.2" y="161">GND1</text>
<text x="203.1" y="161">GND1</text>
<text x="235.2" y="157.2">LQH2HPZ150MJRL</text>
<text x="270.5" y="161">GND1</text>
<text x="21.6" y="163.5">1N4448WT</text>
<text x="41.9" y="162.6">Solar_Cell</text>
<text x="62.2" y="162.6">Solar_Cell</text>
<text x="77.5" y="163.5">1N4448WT</text>
<text x="95.2" y="166.1">TestPoint</text>
<text x="100.5" y="163.5">TP2</text>
<text x="123.2" y="166.1">TestPoint</text>
<text x="128.4" y="163.5">TP5</text>
<text x="156.2" y="164.8">R3</text>
<text x="156.2" y="167.3">10k</text>
<text x="167.6" y="164.8">R7</text>
<text x="167.6" y="167.3">10k</text>
<text x="52.1" y="169.9">GND1</text>
<text x="95.2" y="171.2">TestPoint</text>
<text x="100.5" y="168.6">TP3</text>
<text x="123.2" y="171.2">TestPoint</text>
<text x="128.4" y="168.6">TP6</text>
<text x="116.7" y="177.5">GND1</text>
<text x="123.2" y="177.5">L8</text>
<text x="132.7" y="177.5">C42</text>
<text x="147.3" y="184.5">AE2</text>
<text x="147.3" y="189.6">AE3</text>
<text x="114.2" y="194">GND1</text>
<text x="123.2" y="195.3">L9</text>
<text x="132.7" y="192.7">C43</text>
</g>
<g font-size="1.3" fill="#840084">
<text x="81.3" y="26.4">100 mF</text>
<text x="210.2" y="144.5">68n</text>
</g>
<g font-size="1.3" fill="#a90000">
<text x="234.2" y="26.6">1</text>
<text x="234.2" y="29.2">2</text>
<text x="254.6" y="29.2">7</text>
<text x="254.6" y="26.6">8</text>
<text x="108.5" y="31.7">1</text>
<text x="123.8" y="31.7">2</text>
<text x="175.8" y="35.5">4</text>
<text x="208.8" y="35.5">3</text>
<text x="234.2" y="31.7">3</text>
<text x="234.2" y="34.3">4</text>
<text x="254.6" y="34.3">5</text>
<text x="254.6" y="31.7">6</text>
<text x="175.8" y="38.1">1</text>
<text x="208.8" y="38.1">2</text>
<text x="104.1" y="53.4" transform="rotate(-90 104.1 53.4)">21</text>
<text x="106.7" y="53.4" transform="rotate(-90 106.7 53.4)">20</text>
<text x="109.2" y="53.4" transform="rotate(-90 109.2 53.4)">19</text>
<text x="111.7" y="53.4" transform="rotate(-90 111.7 53.4)">18</text>
<text x="114.3" y="53.4" transform="rotate(-90 114.3 53.4)">17</text>
<text x="116.8" y="53.4" transform="rotate(-90 116.8 53.4)">16</text>
<text x="118.7" y="49.5">1</text>
<text x="133.9" y="49.5">2</text>
<text x="182.2" y="59.7">2</text>
<text x="200" y="59.7">1</text>
<text x="233.7" y="59.7" transform="rotate(-90 233.7 59.7)">49</text>
<text x="236.2" y="59.7" transform="rotate(-90 236.2 59.7)">48</text>
<text x="238.7" y="59.7" transform="rotate(-90 238.7 59.7)">47</text>
<text x="241.3" y="59.7" transform="rotate(-90 241.3 59.7)">46</text>
<text x="243.8" y="59.7" transform="rotate(-90 243.8 59.7)">45</text>
<text x="246.4" y="59.7" transform="rotate(-90 246.4 59.7)">44</text>
<text x="248.9" y="59.7" transform="rotate(-90 248.9 59.7)">43</text>
<text x="251.4" y="59.7" transform="rotate(-90 251.4 59.7)">42</text>
<text x="254" y="59.7" transform="rotate(-90 254 59.7)">41</text>
<text x="256.5" y="59.7" transform="rotate(-90 256.5 59.7)">40</text>
<text x="259.1" y="59.7" transform="rotate(-90 259.1 59.7)">39</text>
<text x="261.6" y="59.7" transform="rotate(-90 261.6 59.7)">38</text>
<text x="264.1" y="59.7" transform="rotate(-90 264.1 59.7)">37</text>
<text x="182.2" y="62.2">4</text>
<text x="182.2" y="64.7">6</text>
<text x="200" y="62.2">3</text>
<text x="200" y="64.7">5</text>
<text x="93.3" y="67.3">1</text>
<text x="93.3" y="69.8">2</text>
<text x="128.2" y="69.8">14</text>
<text x="128.2" y="67.3">15</text>
<text x="181.6" y="69.8">10</text>
<text x="182.2" y="67.3">8</text>
<text x="200" y="67.3">7</text>
<text x="200" y="69.8">9</text>
<text x="22.8" y="74.4" transform="rotate(-90 22.8 74.4)">1</text>
<text x="93.3" y="72.4">3</text>
<text x="93.3" y="74.9">4</text>
<text x="93.3" y="77.4">5</text>
<text x="128.2" y="77.4">11</text>
<text x="128.2" y="74.9">12</text>
<text x="128.2" y="72.4">13</text>
<text x="22.8" y="82" transform="rotate(-90 22.8 82)">2</text>
<text x="227.9" y="83.8">1</text>
<text x="267.9" y="83.8">36</text>
<text x="227.9" y="86.3">2</text>
<text x="227.9" y="88.9">3</text>
<text x="267.9" y="88.9">34</text>
<text x="267.9" y="86.3">35</text>
<text x="106.7" y="96" transform="rotate(-90 106.7 96)">6</text>
<text x="109.2" y="96" transform="rotate(-90 109.2 96)">7</text>
<text x="111.7" y="96" transform="rotate(-90 111.7 96)">8</text>
<text x="114.3" y="96" transform="rotate(-90 114.3 96)">9</text>
<text x="227.9" y="91.4">4</text>
<text x="227.9" y="94">5</text>
<text x="267.9" y="94">32</text>
<text x="267.9" y="91.4">33</text>
<text x="116.8" y="96.6" transform="rotate(-90 116.8 96.6)">10</text>
<text x="227.9" y="96.5">6</text>
<text x="227.9" y="99">7</text>
<text x="227.9" y="101.6">8</text>
<text x="267.9" y="101.6">29</text>
<text x="267.9" y="99">30</text>
<text x="267.9" y="96.5">31</text>
<text x="30.5" y="103.6" transform="rotate(-90 30.5 103.6)">2</text>
<text x="227.3" y="106.7">10</text>
<text x="227.9" y="104.1">9</text>
<text x="267.9" y="106.7">27</text>
<text x="267.9" y="104.1">28</text>
<text x="30.5" y="108.7" transform="rotate(-90 30.5 108.7)">1</text>
<text x="137.7" y="111.7">1</text>
<text x="227.3" y="109.2">11</text>
<text x="227.3" y="111.7">12</text>
<text x="267.9" y="111.7">25</text>
<text x="267.9" y="109.2">26</text>
<text x="137.7" y="114.3">2</text>
<text x="38.1" y="134.1" transform="rotate(-90 38.1 134.1)">1</text>
<text x="58.4" y="134.1" transform="rotate(-90 58.4 134.1)">1</text>
<text x="233.7" y="133.4" transform="rotate(-90 233.7 133.4)">13</text>
<text x="236.2" y="133.4" transform="rotate(-90 236.2 133.4)">14</text>
<text x="238.7" y="133.4" transform="rotate(-90 238.7 133.4)">15</text>
<text x="241.3" y="133.4" transform="rotate(-90 241.3 133.4)">16</text>
<text x="243.8" y="133.4" transform="rotate(-90 243.8 133.4)">17</text>
<text x="246.4" y="133.4" transform="rotate(-90 246.4 133.4)">18</text>
<text x="248.9" y="133.4" transform="rotate(-90 248.9 133.4)">19</text>
<text x="251.4" y="133.4" transform="rotate(-90 251.4 133.4)">20</text>
<text x="254" y="133.4" transform="rotate(-90 254 133.4)">21</text>
<text x="256.5" y="133.4" transform="rotate(-90 256.5 133.4)">22</text>
<text x="259.1" y="133.4" transform="rotate(-90 259.1 133.4)">23</text>
<text x="261.6" y="133.4" transform="rotate(-90 261.6 133.4)">24</text>
<text x="38.1" y="146.8" transform="rotate(-90 38.1 146.8)">2</text>
<text x="58.4" y="146.8" transform="rotate(-90 58.4 146.8)">2</text>
<text x="196.8" y="145.5" transform="rotate(-90 196.8 145.5)">2</text>
<text x="205.7" y="145.5" transform="rotate(-90 205.7 145.5)">2</text>
<text x="196.8" y="153.1" transform="rotate(-90 196.8 153.1)">1</text>
<text x="205.7" y="153.1" transform="rotate(-90 205.7 153.1)">1</text>
<text x="235.5" y="160">1</text>
<text x="250.8" y="160">2</text>
</g>
<g font-size="1.3" fill="#725600">
<text x="64.9" y="103.8">VOUT_EN</text>
<text x="59.8" y="108.9">VOUT</text>
<text x="234.7" y="145.4" transform="rotate(-90 234.7 145.4)">INHIBIT_+</text>
<text x="237.2" y="145.4" transform="rotate(-90 237.2 145.4)">INHIBIT_-</text>
<text x="110.6" y="164.8">VOUT_EN</text>
</g>
<g font-size="1" fill="#a90000">
<text x="168.3" y="91.4">A</text>
<text x="183.5" y="91.4">C</text>
<text x="168.3" y="105.3">A</text>
<text x="183.5" y="105.3">C</text>
<text x="134.1" y="133.3">A</text>
<text x="141.6" y="133.3">C</text>
<text x="134.1" y="139.6">A</text>
<text x="141.6" y="139.6">C</text>
</g>
<g font-size="1" fill="#006464">
<text x="171.2" y="92.2">A</text>
<text x="180.6" y="92.2">C</text>
<text x="171.2" y="106.2">A</text>
<text x="180.6" y="106.2">C</text>
</g>
<g font-size=".6" fill="#006464">
<text x="120" y="178.3">0805LS-122XGLC</text>
<text x="130.3" y="179.6">600S300FT250XT</text>
<text x="120" y="191">0805LS-122XGLC</text>
<text x="130.3" y="194.8">600S300FT250XT</text>
</g>
</svg>
